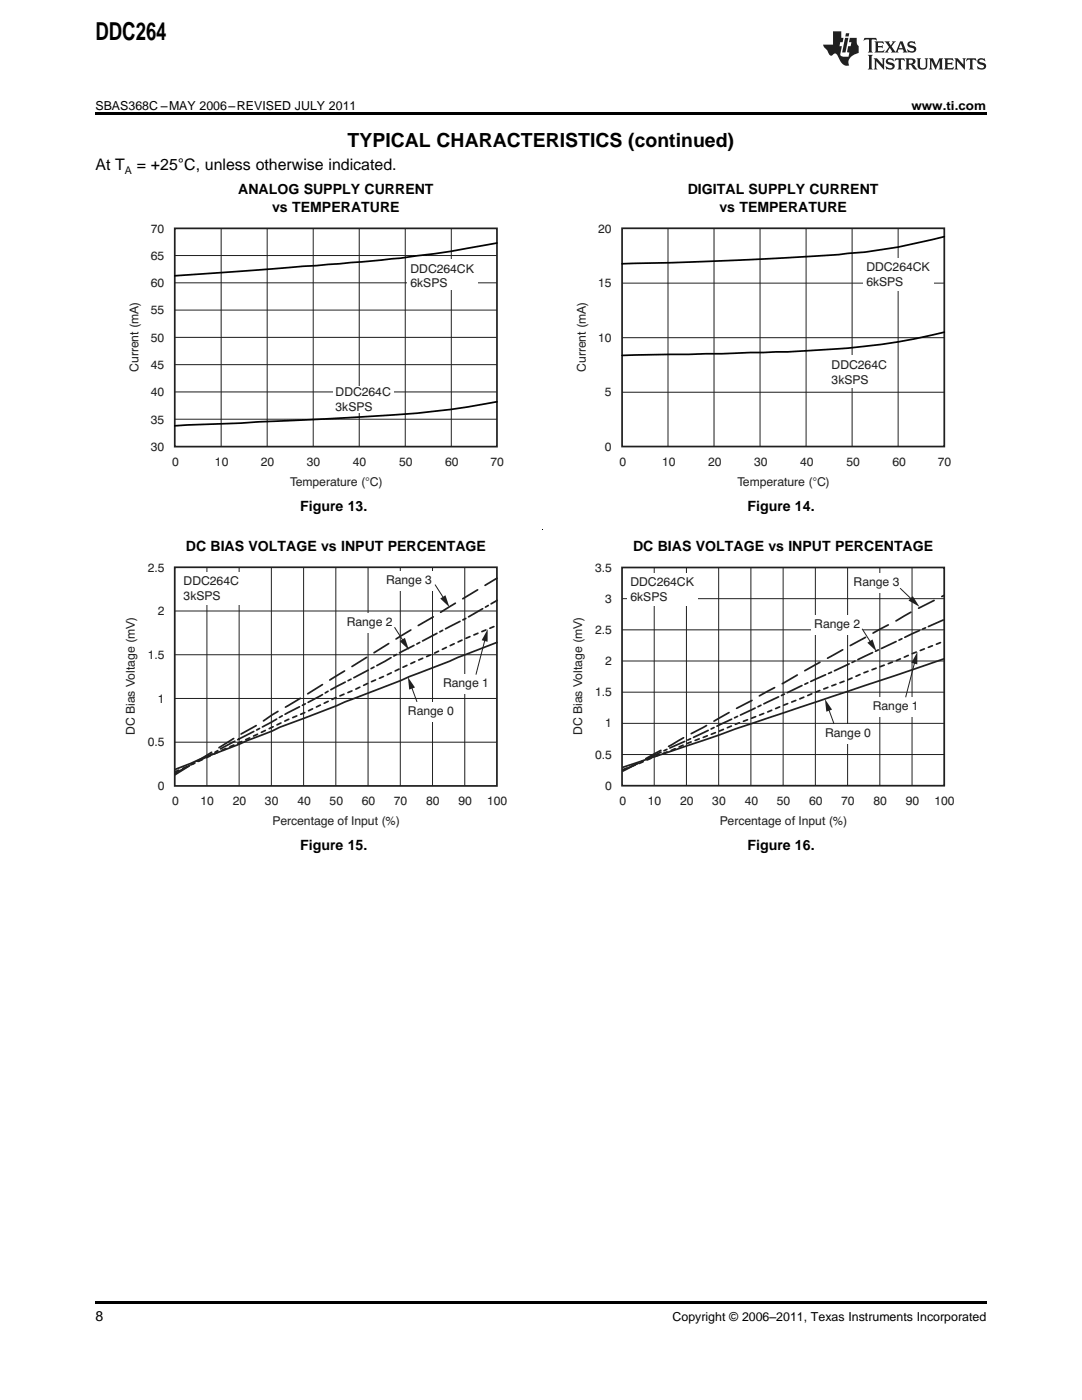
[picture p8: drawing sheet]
<svg xmlns="http://www.w3.org/2000/svg" width="216mm" height="279mm" viewBox="0 0 216 279" stroke-linecap="round" stroke-linejoin="round" font-family="sans-serif">
<g fill="#231f20">
<path d="M172.5 7.6l-.1 .5 .4-.2h.6v.1v2.1l-.2 .4h.9l-.2-.4v-2.1l.1-.1h.5l.5 .2-.2-.5zM174.5 8.3l.2 .3v1.5l-.2 .4h1.8l.2-.6a1.04 1.04 0 0 1-1.3 .2v-.7h.6l.3 .2v-.6l-.3 .2h-.6v-.6l.8-.1 .4 .3-.2-.5zM176.5 8.3l.9 1.1-.9 1.1h.8l-.2-.2 .4-.7 .5 .7-.2 .2h1.5l-.2-.2 .2-.4h.9l.1 .4-.2 .2h1l-.3-.3-.7-1.9h-.5l-.9 2-.8-1 .9-1h-.8l.1 .3-.4 .5-.3-.6 .1-.2zM179.7 8.6l.4 1h-.7zM181.3 8.4a.63 .63 0 0 0-.2 .7 .63 .63 0 0 0 .6 .4l.6 .2 .1 .2a.75 .75 0 0 1-.7 .4 .75 .75 0 0 1-.6-.5l.1 .7 .1-.1a1.11 1.11 0 0 0 1.5-.6 1.13 1.13 0 0 0-1.2-.8l-.1-.4a1.04 1.04 0 0 1 1.2 .2l-.2-.5-.2 .1-.4-.2zM173.2 10.9l.2 .4v2.2l-.2 .4h1l-.3-.4v-2.2l.3-.4zM174.3 11.6l.3 .4v1.5l-.3 .4h.8l-.2-.4v-1.3l1.5 1.7v-1.9l.2-.4h-.7l.2 .4v.9l-1.1-1.3zM177 11.8a.62 .62 0 0 0-.2 .7 .62 .62 0 0 0 .6 .4l.6 .1 .1 .3a.76 .76 0 0 1-.7 .3 .76 .76 0 0 1-.7-.4l.2 .7 .1-.1a1.11 1.11 0 0 0 1.5-.6 1.13 1.13 0 0 0-1.2-.8l-.1-.4a1.04 1.04 0 0 1 1.2 .2l-.2-.6-.2 .1-.5-.1zM178.7 11.6l-.2 .6a.61 .61 0 0 1 .8-.3v1.6l-.2 .4h.9l-.2-.4v-1.6a.63 .63 0 0 1 .7 .3l-.1-.6zM180.6 11.6l.3 .4v1.5l-.3 .4h1l-.2-.2-.1-.8 .6 .2a.76 .76 0 0 0 1.2 .7l-1-1a.58 .58 0 0 0 .6-.5 .58 .58 0 0 0-.5-.6zM181.4 11.9h.1a.45 .45 0 0 1 .5 .1 .45 .45 0 0 1 .1 .5l-.8 .2zM182.9 11.6l.2 .2a2.17 2.17 0 0 0 .3 1.9 .99 .99 0 0 0 1.6-.6v-1.1l.2-.4h-.7l.2 .2a1.92 1.92 0 0 1-.2 1.8 .6 .6 0 0 1-.9-.5v-1.1l.2-.4zM185.4 11.6l.2 .4v1.5l-.2 .4h.7l-.2-.4v-1.4l.8 1.8 .8-1.8v1.4l-.2 .4h.9l-.2-.4v-1.5l.2-.4h-.8l-.6 1.5-.6-1.5zM188.4 11.6l.2 .4v1.5l-.2 .4h1.8l.1-.6a1.04 1.04 0 0 1-1.2 .1v-.6h.5l.4 .2v-.6l-.4 .2h-.5v-.7h.8l.3 .3-.1-.6zM190.5 11.6l.2 .4v1.5l-.2 .4h.7l-.2-.4v-1.3l1.5 1.7v-1.9l.2-.4h-.7l.2 .4v.9l-1.1-1.3zM192.9 11.6l-.1 .6a.61 .61 0 0 1 .7-.3l.1 1.6-.3 .4h1l-.3-.4 .1-1.6a.63 .63 0 0 1 .7 .3l-.1-.6zM195.2 11.8a.62 .62 0 0 0-.2 .7 .62 .62 0 0 0 .6 .4l.6 .1 .1 .3a.76 .76 0 0 1-.7 .3 .76 .76 0 0 1-.6-.4l.1 .7 .1-.1a1.11 1.11 0 0 0 1.6-.6 1.13 1.13 0 0 0-1.3-.8l-.1-.4a1.04 1.04 0 0 1 1.2 .2l-.1-.6-.2 .1-.5-.1z"/>
<path d="M166.2 6.3v2.6h-1.9v.4l.8 .9a.91 .91 0 0 0 1 .8 .56 .56 0 0 1 .5-.3 .56 .56 0 0 1 .5 .3l.4 .8a1.53 1.53 0 0 0 1.9 1.2 1.54 1.54 0 0 1 1-2.1l.9-.3v-1.4a1.52 1.52 0 0 1-.4-1.6h-1.3l-.2 .8h.5l-.2 .8h-.5l-.1 1v.2l.4 .1-.2 .8a1.93 1.93 0 0 1-1.6-.3l.3-1.8h-.5l.2-.8h.4l.2-.8h-.4v-1.3zM168.6 7.6l-.6 2.9h.7l.6-2.9zM168.8 6.6l-.1 .7h.6l.2-.7z"/>
</g>
<g fill="none" stroke="#231f20" stroke-width=".2">
<path d="M34.9 56.4h64.3M34.9 51h64.3M44.1 45.6v43.6M53.3 45.6v43.6M62.5 45.6v43.6M71.7 45.6v43.6M80.9 45.6v43.6M90.1 45.6v43.6M34.9 78.2h64.3M34.9 72.8h64.3M34.9 67.3h64.3M34.9 61.9h64.3"/>
<path d="M34.9 83.7h64.3"/>
</g>
<path d="M34.9 45.6h64.3v43.5h-64.3z" fill="none" stroke="#231f20" stroke-width=".35"/>
<path d="M99.2 48.5a242.5 242.5 0 0 1-33.7 4.3l-30.6 2.2M99.2 80.2a189.3 189.3 0 0 1-29.2 3.1l-35.1 1.7" fill="none" stroke="#010202" stroke-width=".35"/>
<g fill="#fff">
<path d="M81.2 51.8h14.1v6.1h-14.1z" fill-rule="evenodd"/>
<path d="M66.4 77h12.2v5.4h-12.2z" fill-rule="evenodd"/>
</g>
<path d="M124.1 56.5h64.3M133.3 45.6v43.6M142.5 45.6v43.6M151.7 45.6v43.6M160.8 45.6v43.6M170 45.6v43.6M179.2 45.6v43.6M124.1 67.4h64.3M124.1 78.3h64.3" fill="none" stroke="#231f20" stroke-width=".2"/>
<path d="M124.1 45.6h64.3v43.5h-64.3z" fill="none" stroke="#231f20" stroke-width=".35"/>
<g fill="#fff">
<path d="M172.2 51.4h14.1v6.6h-14.1z" fill-rule="evenodd"/>
<path d="M165.1 71h12.6v6.5h-12.6z" fill-rule="evenodd"/>
</g>
<path d="M188.4 47.2a124.9 124.9 0 0 1-27 4l-20.6 1-16.7 .4M188.4 66.3a151.5 151.5 0 0 1-33.6 3.9l-10.8 .4-19.9 .3" fill="none" stroke="#010202" stroke-width=".35"/>
<g fill="none" stroke="#231f20" stroke-width=".2">
<path d="M41.3 113.2v43.6M47.7 113.2v43.6M54.1 113.2v43.6M60.6 113.2v43.6M67 113.2v43.6M73.4 113.2v43.6M79.9 113.2v43.6M86.3 113.2v43.6M92.7 113.2v43.6M34.9 130.7h64.3M34.9 139.4h64.3M34.9 121.9h64.3"/>
<path d="M34.9 148.1h64.3"/>
</g>
<path d="M34.9 113.2h64.3v43.6h-64.3zM99.2 128.2l-30.4 11.9-1.7 .8-11.3 4.2-1.5 .8-19.4 7.7" fill="none" stroke="#231f20" stroke-width=".35"/>
<path d="M34.9 154.3l12.9-6.9M47.8 147.4l29-15.4 3.2-1.9 13-6.7 6.2-3.6" fill="none" stroke="#231f20" stroke-width=".35" stroke-dasharray="3.2 .6 .6 .6"/>
<path d="M34.9 154.7l12.9-8a44.4 44.4 0 0 0 6.5-4l6.5-3.8 19.2-12 19.2-11.5" fill="none" stroke="#231f20" stroke-width=".35" stroke-dasharray="3.5 1.7"/>
<path d="M34.9 154l58.1-26.6 6.2-2.6" fill="none" stroke="#231f20" stroke-width=".35" stroke-dasharray=".9 .9"/>
<g fill="#fff">
<path d="M80.8 140.1h10.2v4h-10.2z" fill-rule="evenodd"/>
<path d="M76.4 114.1h10.3v3.9h-10.3z" fill-rule="evenodd"/>
<path d="M68.6 122.4h10.2v3.9h-10.2z" fill-rule="evenodd"/>
<path d="M87.8 134.5h10.3v4h-10.3z" fill-rule="evenodd"/>
</g>
<path d="M81.9 136.5l1.3 3.5" fill="none" stroke="#231f20" stroke-width=".2"/>
<path d="M81.4 135.1l1.4 2.1-1.1 .4z" fill="#231f20"/>
<path d="M86.9 116.8l2 3.1" fill="none" stroke="#231f20" stroke-width=".2"/>
<path d="M87.9 119.4l1-.6 .8 2.4z" fill="#231f20"/>
<path d="M78.8 125.3l2 3.1" fill="none" stroke="#231f20" stroke-width=".2"/>
<path d="M79.8 128l1-.7 .8 2.4z" fill="#231f20"/>
<path d="M96.9 127l-1.9 7.5" fill="none" stroke="#231f20" stroke-width=".2"/>
<path d="M97.3 125.6v2.5l-1.2-.3z" fill="#231f20"/>
<path d="M35.8 114.1h12.6v6.5h-12.6z" fill-rule="evenodd" fill="#fff"/>
<g fill="none" stroke="#231f20" stroke-width=".2">
<path d="M124.1 119.5h64.3M130.5 113.3v43.5M137 113.3v43.5M143.4 113.3v43.5M149.8 113.3v43.5M156.3 113.3v43.5M162.7 113.3v43.5M169.1 113.3v43.5M175.6 113.3v43.5M182 113.3v43.5M124.1 138.1h64.3M124.1 131.9h64.3"/>
<path d="M124.1 125.7h64.3M124.1 150.6h64.3M124.1 144.4h64.3"/>
</g>
<path d="M124.1 113.3h64.3v43.5h-64.3z" fill="none" stroke="#231f20" stroke-width=".35"/>
<g fill="#fff">
<path d="M164 144.5h10.3v4h-10.3z" fill-rule="evenodd"/>
<path d="M169.7 114.4h10.3v3.9h-10.3z" fill-rule="evenodd"/>
<path d="M161.9 122.7h10.2v3.9h-10.2z" fill-rule="evenodd"/>
<path d="M173.4 139.1h10.2v3.9h-10.2z" fill-rule="evenodd"/>
</g>
<path d="M165.1 141l1.3 3.4" fill="none" stroke="#231f20" stroke-width=".2"/>
<path d="M164.6 139.5l1.4 2.1-1.1 .4z" fill="#231f20"/>
<path d="M179.7 117.5l2.7 2.5" fill="none" stroke="#231f20" stroke-width=".2"/>
<path d="M182.1 119l1.4 2.1-2.2-1.3z" fill="#231f20"/>
<path d="M172.1 125.6l2 3.1" fill="none" stroke="#231f20" stroke-width=".2"/>
<path d="M173.1 128.3l1-.7 .8 2.4z" fill="#231f20"/>
<path d="M182.7 131.5l-2 7.6" fill="none" stroke="#231f20" stroke-width=".2"/>
<path d="M183.1 130.1l-.1 2.5-1.1-.3z" fill="#231f20"/>
<path d="M188.4 131.5l-64.1 21.6" fill="none" stroke="#231f20" stroke-width=".35"/>
<path d="M124.3 153.7l57.8-27.3 6.3-2.8" fill="none" stroke="#231f20" stroke-width=".35" stroke-dasharray="3.2 .6 .6 .6"/>
<path d="M124.3 153.9l16.1-8.8 6.4-3.6 9.7-5.2 6.4-3.7 19.2-10.6 6.3-3.2" fill="none" stroke="#231f20" stroke-width=".35" stroke-dasharray="3.5 1.7"/>
<path d="M124.3 153.6l64.1-25.6" fill="none" stroke="#231f20" stroke-width=".35" stroke-dasharray=".9 .9"/>
<path d="M125.1 114.3h14.1v6.6h-14.1z" fill-rule="evenodd" fill="#fff"/>
<path d="M19 259.7h177.8v.5h-177.8z" fill="#000"/>
<g fill="#fff">
<path d="M156.1 171.4h.4v.8h-.4z"/>
<path d="M66.9 171.4h.3v.8h-.3z"/>
</g>
<path d="M108.2 105.7h.1z" fill="#000"/>
<g fill="#fff">
<path d="M156.1 103.8h.4v.7h-.4z"/>
<path d="M66.9 103.8h.3v.7h-.3z"/>
</g>
<path d="M19 22.5h177.8v.5h-177.8z" fill="#000"/>
<text font-size="4.9" x="19" y="7.9">DDC264</text>
<text font-size="3.9" x="69.4" y="29.3">TYPICAL CHARACTERISTICS (continued)</text>
<g font-size="3.2">
<text x="19" y="34">At T</text>
<text x="27.3" y="34">= +25°C, unless otherwise indicated.</text>
</g>
<g font-size="2.8">
<text x="47.5" y="38.7">ANALOG SUPPLY CURRENT</text>
<text x="137.2" y="38.7">DIGITAL SUPPLY CURRENT</text>
<text x="54.3" y="42.3">vs TEMPERATURE</text>
<text x="143.5" y="42.3">vs TEMPERATURE</text>
<text x="59.9" y="102">Figure 13.</text>
<text x="149.2" y="102">Figure 14.</text>
<text x="37.1" y="110">DC BIAS VOLTAGE vs INPUT PERCENTAGE</text>
<text x="126.3" y="110">DC BIAS VOLTAGE vs INPUT PERCENTAGE</text>
<text x="59.9" y="169.7">Figure 15.</text>
<text x="149.2" y="169.7">Figure 16.</text>
<text x="19" y="263.6">8</text>
</g>
<g font-size="2.5">
<text x="19" y="21.9">SBAS368C –MAY 2006–REVISED JULY 2011</text>
<text x="181.9" y="21.9">www.ti.com</text>
<text x="134.2" y="263.6">Copyright © 2006–2011, Texas Instruments Incorporated</text>
</g>
<g font-size="2.4" fill="#231f20">
<text x="30.1" y="46.4">70</text>
<text x="119.4" y="46.4">20</text>
<text x="30.1" y="51.9">65</text>
<text x="30.1" y="57.3">60</text>
<text x="81.9" y="54.4">DDC264CK</text>
<text x="81.9" y="57.4">6kSPS</text>
<text x="119.4" y="57.3">15</text>
<text x="172.9" y="54.1">DDC264CK</text>
<text x="172.9" y="57">6kSPS</text>
<text x="30.1" y="62.7">55</text>
<text x="30.1" y="68.2">50</text>
<text x="119.4" y="68.2">10</text>
<text x="27.6" y="74.2" transform="rotate(-90 27.6 74.2)">Current (mA)</text>
<text x="30.1" y="73.6">45</text>
<text x="116.9" y="74.2" transform="rotate(-90 116.9 74.2)">Current (mA)</text>
<text x="165.9" y="73.6">DDC264C</text>
<text x="165.9" y="76.6">3kSPS</text>
<text x="30.1" y="79.1">40</text>
<text x="67" y="79.1">DDC264C</text>
<text x="67" y="82">3kSPS</text>
<text x="120.7" y="79.1">5</text>
<text x="30.1" y="84.5">35</text>
<text x="30.1" y="90">30</text>
<text x="120.7" y="90">0</text>
<text x="34.3" y="93">0</text>
<text x="42.9" y="93">10</text>
<text x="52" y="93">20</text>
<text x="61.2" y="93">30</text>
<text x="70.4" y="93">40</text>
<text x="79.6" y="93">50</text>
<text x="88.8" y="93">60</text>
<text x="97.9" y="93">70</text>
<text x="123.6" y="93">0</text>
<text x="132.1" y="93">10</text>
<text x="141.3" y="93">20</text>
<text x="150.5" y="93">30</text>
<text x="159.7" y="93">40</text>
<text x="168.9" y="93">50</text>
<text x="178.1" y="93">60</text>
<text x="187.1" y="93">70</text>
<text x="57.9" y="97">Temperature ( C)</text>
<text x="72.9" y="97">°</text>
<text x="147.2" y="97">Temperature ( C)</text>
<text x="162.1" y="97">°</text>
<text x="29.5" y="114.1">2.5</text>
<text x="36.6" y="116.8">DDC264C</text>
<text x="36.6" y="119.7">3kSPS</text>
<text x="77" y="116.6">Range 3</text>
<text x="118.7" y="114.1">3.5</text>
<text x="125.8" y="117">DDC264CK</text>
<text x="125.8" y="119.9">6kSPS</text>
<text x="170.3" y="116.9">Range 3</text>
<text x="31.5" y="122.8">2</text>
<text x="69.2" y="125">Range 2</text>
<text x="120.8" y="120.3">3</text>
<text x="162.5" y="125.3">Range 2</text>
<text x="29.5" y="131.5">1.5</text>
<text x="118.7" y="126.5">2.5</text>
<text x="88.4" y="137.1">Range 1</text>
<text x="120.8" y="132.7">2</text>
<text x="31.5" y="140.2">1</text>
<text x="81.4" y="142.7">Range 0</text>
<text x="118.7" y="139">1.5</text>
<text x="174.2" y="141.6">Range 1</text>
<text x="26.9" y="146.7" transform="rotate(-90 26.9 146.7)">DC Bias Voltage (mV)</text>
<text x="29.5" y="148.9">0.5</text>
<text x="116.2" y="146.7" transform="rotate(-90 116.2 146.7)">DC Bias Voltage (mV)</text>
<text x="120.8" y="145.2">1</text>
<text x="164.6" y="147.1">Range 0</text>
<text x="118.7" y="151.4">0.5</text>
<text x="31.5" y="157.6">0</text>
<text x="34.3" y="160.7">0</text>
<text x="40" y="160.7">10</text>
<text x="46.4" y="160.7">20</text>
<text x="52.9" y="160.7">30</text>
<text x="59.3" y="160.7">40</text>
<text x="65.8" y="160.7">50</text>
<text x="72.2" y="160.7">60</text>
<text x="78.6" y="160.7">70</text>
<text x="85" y="160.7">80</text>
<text x="91.5" y="160.7">90</text>
<text x="97.2" y="160.7">100</text>
<text x="120.8" y="157.6">0</text>
<text x="123.6" y="160.7">0</text>
<text x="129.3" y="160.7">10</text>
<text x="135.7" y="160.7">20</text>
<text x="142.1" y="160.7">30</text>
<text x="148.6" y="160.7">40</text>
<text x="155" y="160.7">50</text>
<text x="161.5" y="160.7">60</text>
<text x="167.9" y="160.7">70</text>
<text x="174.3" y="160.7">80</text>
<text x="180.7" y="160.7">90</text>
<text x="186.5" y="160.7">100</text>
<text x="54.4" y="164.7">Percentage of Input (%)</text>
<text x="143.6" y="164.7">Percentage of Input (%)</text>
</g>
<text font-size="2.1" x="24.9" y="34.6">A</text>
</svg>
